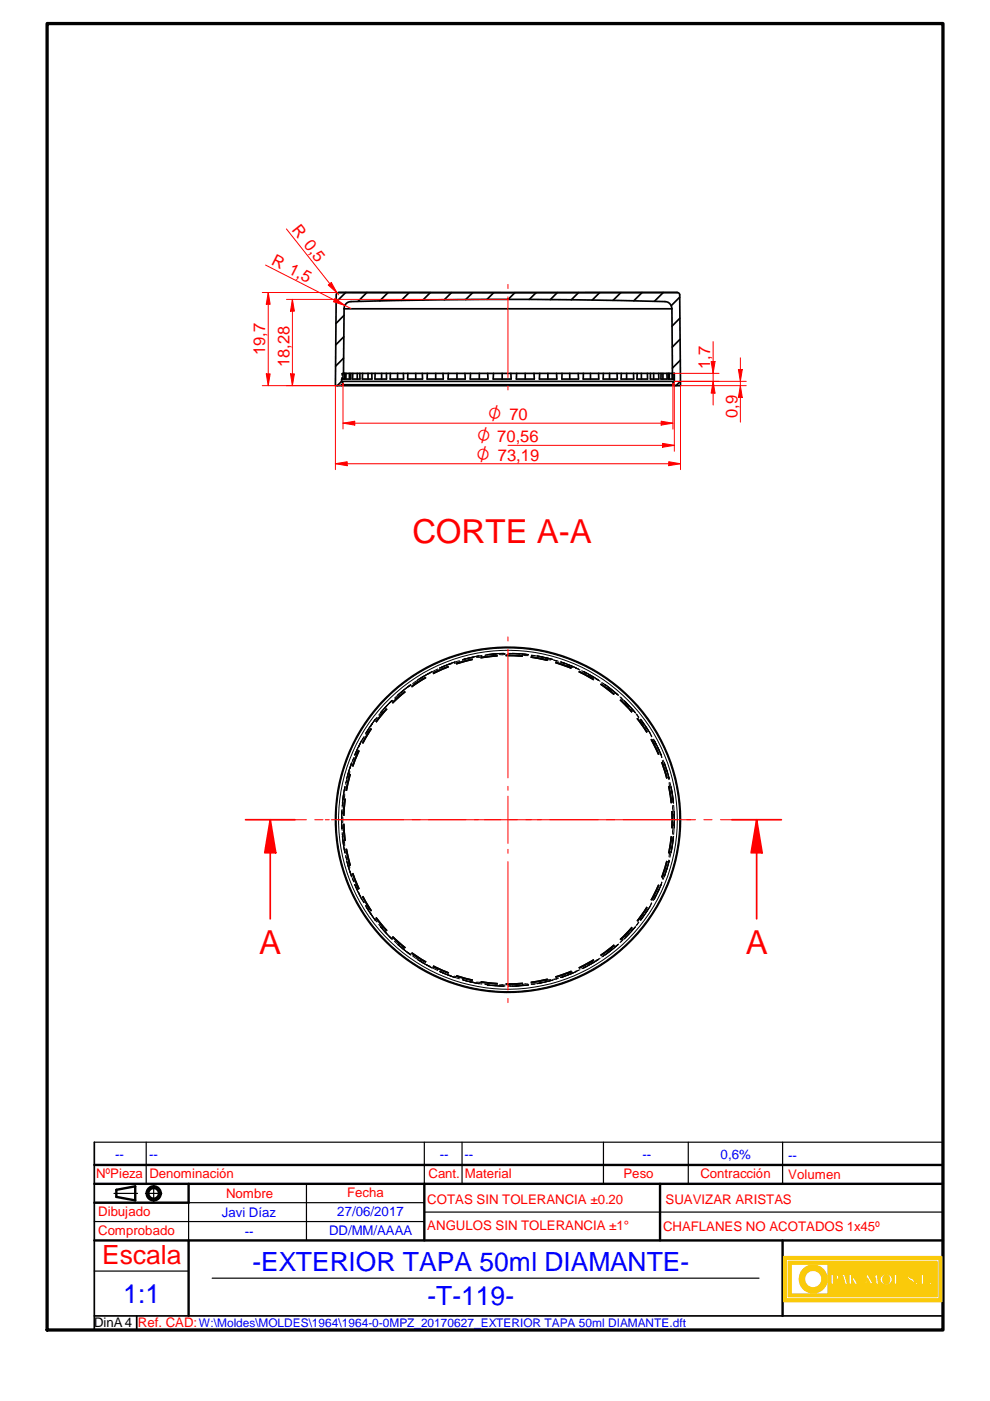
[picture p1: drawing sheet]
<svg xmlns="http://www.w3.org/2000/svg" width="210mm" height="297mm" viewBox="0 0 210 297" stroke-linecap="round" stroke-linejoin="round" font-family="sans-serif">
<path d="M10 5h190v277h-190z" fill="none" stroke="#000" stroke-width=".7"/>
<g fill="none" stroke="#000" stroke-width=".51">
<path d="M20 255h20M20 251h180M20 247h180M24.7 252.3v1.5M28.7 251.5v3M140 251v12M20 263h180M166 263v16"/>
<circle cx="32.6" cy="253" r="1.13"/>
<circle cx="32.6" cy="253" r="1.5"/>
</g>
<path d="M200 242.2v39.8h-180v-39.8M20 279h180M29 279v3" fill="none" stroke="#000" stroke-width=".36"/>
<g fill="none" stroke="#000" stroke-width=".25">
<path d="M20 259h70M24.2 253h5M30.8 253h3.5M31 242.2v8.8M32.6 251.3v3.5M40 255v8M65 251v12M98 242.2v8.8M128 242.2v8.8M146 242.2v8.8M166 242.2v8.8M20 269.5h20"/>
<path d="M45 271h116"/>
</g>
<g fill="#faca0a">
<path d="M166.2 266.4v9.5h33.5v-9.5zM166.8 267h32.4v8.4h-32.4z" fill-rule="evenodd"/>
<path d="M167.3 267.5v7.4h31.4v-7.4zM194.1 272.1a.3 .3 0 0 1 .6 0 .3 .3 0 0 1-.6 0zM195.3 270.2h.6v1.9h.9v.3h-1.5zM197.1 271.9h.5v.3l-.4 .1zM167.8 268h7.9v6.4h-7.9zM176.2 270.2h1.4l.4 .6-.1 .3-.3 .3h-.8v1h-.6zM178.6 270.2h.6l.7 2.2h-.7l-.2-.5h-.6l-.2 .5h-.2zM180 270.2h.7v.9l.7-.9h.4l-.6 .6 .8 1.6h-.7l-.5-1-.1 1h-.7zM182.1 271h.9v.3h-.9zM183.8 270.2h.3l.8 1.4 .8-1.4h.4l.3 2.2h-.7v-1.4l-.8 1.4h-.3l-.6-1.4-.2 1.4h-.4zM186.9 270.6a1.31 1.31 0 0 1 1.8-.4 1.31 1.31 0 0 1 .4 1.8 1.35 1.35 0 0 1-1.7 .4 1.35 1.35 0 0 1-.7-1.6zM189.6 270.2h.6v1.9h1v.3h-1.6zM192.5 270.4a.77 .77 0 0 1 .8-.3 .77 .77 0 0 1 .6 .7h-.3a.4 .4 0 0 0-.3-.5 .4 .4 0 0 0-.5 .4l.2 .1a1.15 1.15 0 0 1 1 1.1 .83 .83 0 0 1-.9 .5 .83 .83 0 0 1-.7-.8h.3a.45 .45 0 0 0 .2 .6 .45 .45 0 0 0 .6-.3l-.4-.4a.86 .86 0 0 1-.7-.7z" fill-rule="evenodd"/>
</g>
<path d="M176.2 270.2h1.2a.66 .66 0 0 1 .6 .7 .66 .66 0 0 1-.9 .5h-.3v1h-.6zM178.6 270.2h.6l.7 2.2h-.7l-.2-.5h-.6l-.2 .5h-.2zM180 270.2h.7v.9l.7-.9h.4l-.6 .6 .8 1.6h-.7l-.5-1-.1 1h-.7zM183.8 270.2h.3l.8 1.4 .8-1.4h.4l.3 2.2h-.7v-1.4l-.8 1.4h-.3l-.6-1.4-.2 1.4h-.4zM187.1 270.3a1.28 1.28 0 0 1 1.9 .2 1.28 1.28 0 0 1-.3 1.8 1.27 1.27 0 0 1-1.8-.2 1.27 1.27 0 0 1 .2-1.8zM193.1 270.1h.1M193.1 270.1l-.5 .2-.2 .5M193.2 270.1l.6 .3 .1 .4h-.3a.4 .4 0 0 0-.3-.5 .4 .4 0 0 0-.5 .4l.4 .2" fill="none" stroke="#faca0a" stroke-width=".36"/>
<circle cx="193.2" cy="270.9" r=".18" fill="#faca0a"/>
<path d="M193.2 270.9a.78 .78 0 0 1 .7 .5 .78 .78 0 0 1-.1 .8" fill="none" stroke="#faca0a" stroke-width=".36"/>
<circle cx="193.8" cy="272.2" r=".18" fill="#faca0a"/>
<path d="M193.8 272.2a.85 .85 0 0 1-.9 .1 .85 .85 0 0 1-.5-.7h.3v.4l.4 .2" fill="none" stroke="#faca0a" stroke-width=".36"/>
<circle cx="193.1" cy="272.2" r=".18" fill="#faca0a"/>
<path d="M193.5 271.9l-.4 .3" fill="none" stroke="#faca0a" stroke-width=".36"/>
<circle cx="193.5" cy="271.9" r=".18" fill="#faca0a"/>
<path d="M192.4 270.8l.3 .5 .7 .4 .1 .2" fill="none" stroke="#faca0a" stroke-width=".36"/>
<path d="M170.3 269.3a2.91 2.91 0 0 1 3.1-.9 2.91 2.91 0 0 1 2 2.6h-1a1.89 1.89 0 0 0-2.9-1.4 1.89 1.89 0 0 0 0 3.2 1.89 1.89 0 0 0 2.9-1.5h1a2.91 2.91 0 0 1-4 2.6 2.91 2.91 0 0 1-1.1-4.6z" fill-rule="evenodd" fill="#faca0a"/>
<path d="M170.6 269a2.91 2.91 0 0 1 3-.5 2.91 2.91 0 0 1 1.8 2.5h-1a1.89 1.89 0 0 0-2.9-1.4 1.89 1.89 0 0 0 0 3.2 1.89 1.89 0 0 0 2.9-1.5h1a2.91 2.91 0 0 1-4.2 2.5 2.91 2.91 0 0 1-.6-4.8z" fill="none" stroke="#faca0a" stroke-width=".36"/>
<path d="M176.8 270.3l.4 .1 .1 .3-.2 .5-.3 .1z" fill-rule="evenodd" fill="#faca0a"/>
<path d="M176.8 270.3a.46 .46 0 0 1 .5 .5 .46 .46 0 0 1-.5 .5z" fill="none" stroke="#faca0a" stroke-width=".36"/>
<path d="M178.7 270.7l.3 1h-.5z" fill="#faca0a"/>
<path d="M178.7 270.7l.3 1h-.5z" fill="none" stroke="#faca0a" stroke-width=".36"/>
<path d="M187.6 270.5a.75 .75 0 0 1 .9 .1 .75 .75 0 0 1 .1 .9v.3a.66 .66 0 0 1-.7 .4 1.07 1.07 0 0 1-.3-1.7z" fill-rule="evenodd" fill="#faca0a"/>
<g fill="none" stroke="#faca0a" stroke-width=".36">
<path d="M166.2 266.4h33.5v9.5h-33.5zM166.8 267h32.4v8.4h-32.4zM167.3 267.5h31.4v7.4h-31.4zM167.8 268h7.9v6.4h-7.9zM182.1 271h.9v.3h-.9zM187.6 270.5a.75 .75 0 0 1 .9 .1 .75 .75 0 0 1 .1 .9 .68 .68 0 0 1-.6 .7 .68 .68 0 0 1-.7-.7v-.6zM189.6 270.2h.6v1.9h1v.3h-1.6zM195.3 270.2h.6v1.9h.9v.3h-1.5z"/>
<circle cx="194.4" cy="272.1" r=".3"/>
<circle cx="197.4" cy="272.1" r=".3"/>
</g>
<path d="M20 242.2h180M40 255h50M90 242.2v8.8M90 257h110" fill="none" stroke="#000" stroke-width=".25"/>
<path d="M24.7 253.8l4 .7M28.7 251.5l-4 .8M40 251v4M90 251v12M40 263v16" fill="none" stroke="#000" stroke-width=".51"/>
<g fill="none" stroke="#000" stroke-width=".21">
<path d="M98.6 139.7l-.5 .3M98.6 139.7l-.5 .2M99 139.7h-.4M99.8 139.4l-.4 .2M100.2 139.7l-3.4 .9M100.2 139.8l-3.4 .9M100.2 139.9l-3.4 .9M100.4 139.3l-.6 .1M100.4 139.4h-.6M101.6 139l-3.4 .8M101.6 139.1l-3.4 .7M102.2 139l-1.2 .2"/>
<path d="M102.3 139.2l-1.2 .2M103.4 138.8l-.5 .2M103.4 138.8l-.5 .1M103.8 138.8h-.4M104.7 138.7h.6M104.7 138.7h-.4M105.2 138.6l-.5 .1M105.5 139l-3.5 .4M105.5 139.1l-3.5 .4M105.5 138.9l-3.5 .4M106.8 138.5l-3.4 .3M107.1 138.7l-1.2 .1"/>
<path d="M107.1 138.6h-1.2M107.3 138.9l3.5 .2M107.3 139l3.5 .2M107.3 138.8l3.5 .2M107.8 138.5l1 .1M108.4 138.5l-.6 .1M108.6 138.5l3.5 .3M109.2 138.6h.4M109.6 138.6h.6M109.6 138.6l.6 .1M110.8 138.7l1.3 .1M110.8 138.9l1.2 .1"/>
<path d="M112.6 139.4l3.5 .7M112.6 139.3l3.5 .6M112.6 139.2l3.5 .6M112.7 138.9l.6 .1h-.6M113.3 139h.3M113.9 139.1l3.4 .7M113.9 139l3.4 .8-3.4-.7M114.1 139.1l.4 .1M114.5 139.2l.5 .1M114.5 139.2l.5 .2M115.7 139.6l1.1 .3M115.7 139.4l1.2 .3"/>
<path d="M117.5 139.9l.6 .2M75.8 158.9l-.5 1.1M76 159l-.5 1.1M76 159.1l-1.3 3.3M76.1 159.2l-1.3 3.2M76.2 159.2l-1.3 3.3M76.3 157.7l-.1 .7M76.5 157.5l-.4 .8M76.9 156.7l-.2 .4M77.2 156.2l-.3 .5M77.3 156.2l-.4 .5M78.2 154.6l-.7 1"/>
<path d="M78.3 154.7l-.6 1M78.6 154.4l-1.8 3.1M78.7 154.5l-1.8 3M78.8 154.6l-1.8 3M78.9 153.5l-.3 .6M79.1 153.3l-.6 .7M79.6 152.6l-.3 .3M79.6 152.5l-2 2.9zM79.9 152.1l-.3 .5M80 152.2l-.4 .4M81.1 150.7l-.8 .9M81.3 150.8l-.8 .9"/>
<path d="M81.9 150.2l-2.2 2.8M82 149.8l-.4 .5M82 149.8l-.4 .4M82 150.3l-2.3 2.7M82.1 150.4l-2.3 2.7M82.2 149.5l-.2 .3M83.1 148.5l-2.4 2.6 2.4-2.5M83.2 148.5l-.7 .7M83.3 148.5l-.5 .4M83.3 149.1l2.7-2.4-2.7 2.4M84.4 147.4l2.7-2.2zM84.6 147.2l-.9 .8"/>
<path d="M84.7 147.3l-.9 .8M85.6 146.4l-.4 .5M85.6 146.4l-.5 .3M85.8 146.6l-2.6 2.3M85.9 146.2l-.3 .2M85.9 146.6l-2.7 2.4M86.5 145.6l-.3 .3M87 145.3l-.5 .4M87.1 145.4l-.6 .3M87.1 145.2l-2.7 2.1M88.6 144.2l-1.1 .7M88.6 144.1l3-1.7-3 1.8"/>
<path d="M88.6 144.4l-.9 .7M89.6 143.6l-.5 .4M89.6 143.6l-.5 .3M89.9 143.4l-.3 .2M90.2 143.5l-3 2M90.3 143.6l-3 1.9M90.3 143.7l-2.9 1.9M90.6 143l-.3 .2M91.1 142.7l-.5 .3M91.2 142.8l-.6 .2M92.9 141.8l-1.2 .6M92.9 142l-1.1 .6"/>
<path d="M94 141.4l-.5 .3M94 141.4l-.5 .2M94.3 141.2l-.3 .2M95.1 141.2l-3.3 1.5M95.1 141.3l-3.2 1.4M95.1 140.9l-.4 .1M95.1 141.4l-3.2 1.5M95.6 140.7l-.5 .2M95.7 140.8l-.6 .1M96.5 140.4l-3.3 1.2M96.5 140.4l-3.3 1.3M97.5 140.1l-1.2 .4"/>
<path d="M97.5 140.3l-1.1 .4M117.5 140l.9 .2M117.8 140.5l3.3 1.2M117.8 140.4l3.4 1.2M117.9 140.3h.1M117.9 140.3l3.3 1.2M118.8 140.3l.4 .2M119 140.4l3.2 1.2M119.2 140.5l.6 .2M119.2 140.5l.6 .3M120.3 141.1l1.2 .4M120.4 140.9l1.1 .5"/>
<path d="M122.1 141.7l.5 .2M122.1 141.6l.5 .3M122.6 141.9l.4 .1M122.8 142.5l3.1 1.6M122.8 142.3l3.1 1.7M122.9 142.3l3.1 1.7M123.4 142.2l.3 .2M123.7 142.4l.5 .3M123.7 142.4l.5 .4M123.8 142.4l3.1 1.8M123.8 142.4l3.1 1.7-3.1-1.7M124.8 143.2l1 .5"/>
<path d="M124.8 143l1.1 .6M126.4 144l.6 .2M126.5 143.9l.5 .3M127 144.2l.3 .2M127.4 145.1l2.8 2.2M127.4 145l2.9 2.2M127.5 144.9l2.8 2.2M127.6 144.7l.4 .2M128.3 145.2l2.8 2.1zM128.4 145.1l2.7 2.2M128.4 145.2l-.5-.3 .5 .5M128.9 145.8l.9 .8"/>
<path d="M129 145.6l.9 .8M130.4 146.9l.5 .3M130.5 146.8l.4 .4M130.9 147.2l.3 .2M131.5 147.7l.3 .3M131.5 148.5l2.5 2.5M131.6 148.4l2.4 2.5M131.7 148.3l2.4 2.6M131.8 148l.4 .4M131.8 148l.4 .5M132.4 148.6l2.3 2.5M132.4 148.5l2.4 2.6"/>
<path d="M132.5 149l.9 .9M132.7 148.9l.8 .9M133.9 150.3l.5 .4M134 150.3l.4 .4M134.4 150.7l.2 .3M134.9 151.3l.2 .3M135.1 152.4l2 2.9M135.1 151.6l.4 .5M135.1 151.6l.3 .5M135.2 152.3l2 2.9M135.3 152.3l2 2.9M135.8 152.7l.7 1"/>
<path d="M135.9 152.5l2 2.9M135.9 152.6l.7 1M136.9 154.2l.4 .4M137 154.1l.3 .5M137.3 154.6l.2 .3M137.8 155.3l.2 .3M137.8 155.4l-2-2.9 2 2.9M138 155.6l.3 .5M138 155.6l.2 .6M138.1 156.8l1.5 3.2M138.2 156.8l1.5 3.1M138.2 156.7l1.6 3.2"/>
<path d="M138.4 156.8l.6 1.1M138.6 156.7l.6 1.1M138.7 156.9l1.5 3.2-1.5-3.2M139.4 158.4l.3 .5M139.5 158.4l.2 .5M139.7 158.9l.2 .4M140 159.7l.2 .3M72.5 173.2v1.2M72.5 175.5v-3.4v3.5M72.5 175.1v.6M72.5 175.6h.1M72.5 175.7l.1 .4"/>
<path d="M72.5 172v.5M72.5 172l.1 .6M72.6 171.6l-.1 .4M72.6 176.5v.4M72.6 177.4l.5 3.4M72.6 176.9l.1 .5M72.6 175l-.1 .7M72.6 170.7v.5M72.6 176.9l.2 .6M72.6 177.3l.6 3.5zM72.7 170.2l-.1 .5M72.7 173.2v1.2"/>
<path d="M72.7 178.1l.2 1.2M72.8 170.1l-.2 .6M72.8 174.7l.2 3.6M72.9 174.7l.3 3.5M72.9 168.3l-.2 1.2M72.9 178.1l.2 1.2M73 174.7l.3 3.5M73 180l.1 .5M73 169.4l-.2 3.5M73.1 179.9v.6M73.1 168.3l-.2 1.2M73.1 167.1l-.1 .5"/>
<path d="M73.1 167.1v.6M73.2 166.8l-.6 3.5M73.2 169.4l-.3 3.5M73.2 166.7l-.1 .4M73.3 169.4l-.3 3.5M73.4 165.9l-.1 .4M73.5 165.3l-.1 .6M73.6 165.3l-.2 .6M74 163.5l-.3 1.2M74.1 164.1l-.8 3.5M74.2 163.6l-.3 1.1M74.2 164.1l-.8 3.5"/>
<path d="M74.3 164.2l-.8 3.4M74.4 162.3l-.1 .6M74.4 162.3l-.2 .6M74.5 162l-.1 .3M74.6 161.8l-1.1 3.3M74.8 161.2l-.1 .4M75 160.6l-.2 .6M75.1 160.6l-.3 .6M75.2 160.1l1.6-3.1-1.6 3.1M140.2 160l.2 .6M140.2 160l.1 .6M140.3 161.6l1.1 3.4"/>
<path d="M140.4 161.6l1.1 3.4M140.5 161.2l.4 1.2M140.5 161.6l1.1 3.4M140.7 161.2l.4 1.1M140.9 161.7l1 3.4zM140.9 161.7l1.1 3.4M141.2 163l.3 .5M141.3 163l.2 .5M141.5 163.5l.1 .4M141.7 164.3l.1 .4M141.8 166.8l.5 3.4M141.8 164.7l.1 .5"/>
<path d="M141.8 164.7l.1 .6M141.9 166.7l.5 3.5M141.9 165.9l.3 1.2M142 166.7l.5 3.5M142.1 165.9l.3 1.2M142.3 166.8l.5 3.5zM142.3 177.4l-.5 3.4M142.4 167.7l.2 .6M142.4 177.4l-.5 3.5M142.5 172v3.5M142.5 167.7l.1 .6M142.5 177.4l-.5 3.5"/>
<path d="M142.6 179.3l-.1 .6M142.6 168.3v.4M142.6 179.3l-.2 .6M142.6 172v3.6M142.6 178.9v.4M142.7 169.1v.4M142.7 170.8l.1 1.2M142.7 172v3.6M142.7 177.5v.6M142.7 178.1v.4M142.7 169.5l.1 .6M142.7 169.5v.6"/>
<path d="M142.7 175.7v1.2M142.8 177.6l-.1 .5M142.8 177.3l-.5 3.5zM142.9 177.3l-.5 3.5M142.9 170.7l.1 1.3M142.9 172.6l.1 1M143 175.7l-.1 1.2M143 172.6v.6M143 172v3.5M143 174.4v.6M143 174l-.1 1M73.1 180.5l.1 .4"/>
<path d="M73.3 181.4l.1 .3M73.3 180l.8 3.5M73.4 181.7l.1 .6M73.4 181.7l.2 .6M73.4 180l.8 3.5M73.5 182.5l1.1 3.4zM73.5 180l.8 3.5M73.6 182.5l1 3.4M73.7 182.9l.3 1.2M73.9 182.9l.3 1.1M74.2 184.7l.2 .6M74.3 184.7l.1 .6"/>
<path d="M74.4 185.3l.1 .4M74.7 186.1l.1 .3M74.7 185.2l1.3 3.3M74.8 185.2l1.3 3.3M74.8 186.4l.2 .6M74.8 186.4l.3 .6M74.9 185.2l1.3 3.2M75.2 187.5l1.6 3.2-1.6-3.2M75.2 187.5l1.6 3.2M75.3 187.6l.5 1.1M75.5 187.5l.4 1.1M76.1 189.3l.2 .5"/>
<path d="M76.1 189.2l.2 .6M76.3 189.8l.2 .4M76.7 190.6l.2 .3M76.8 190.1l1.8 3.1M76.9 190.9l.3 .5M76.9 190.9l.4 .5M76.9 190.1l1.8 3M77 190l1.8 3.1M77.5 192l.7 1M77.6 192.2l2 2.9M77.7 192.2l1.9 2.9M77.7 191.9l.6 1"/>
<path d="M78.5 193.6l.4 .4M78.6 193.5l.3 .5M78.9 194l.2 .4M79.4 194.7l.2 .3M79.6 195l.3 .5M79.6 195l.4 .4M79.7 194.7l2.2 2.7M79.7 194.6l2.3 2.7M79.8 194.5l2.3 2.8M80.3 196l.8 .9M80.5 195.9l.8 .9M80.7 196.5l2.4 2.6"/>
<path d="M81.6 197.4l.4 .5M81.6 197.3l.4 .6M82 197.9h.1M82 197.9l.2 .3M82.5 198.5l.3 .2M82.8 198.7l.4 .4M82.8 198.7l.5 .4M83.2 198.7l2.6 2.4M83.2 198.6l2.7 2.4M83.3 198.6l2.7 2.3M83.7 199.6l.9 .8M83.8 199.5l.9 .8"/>
<path d="M131.8 199.6l-.3 .3M132.1 199.1l-.3 .5M132.2 199.2l-.4 .4M133.4 197.7l-.9 .9M133.5 197.9l-.8 .9M134 196.6l-2.5 2.5M134.1 196.7l-2.5 2.5M134.2 196.7l-2.5 2.6M134.4 196.9l-.4 .5M134.4 196.9l-.5 .4M134.6 196.6l-.2 .3M134.8 196.5l-2.4 2.6z"/>
<path d="M134.8 196.5l-2.4 2.6M135.1 196l-.2 .3M135.4 195.5l-.3 .5M135.5 195.6l-.4 .4M135.9 195.1l2-2.9-2 2.9M136.5 193.9l-.8 1M136.6 194l-.7 1.1M137.2 192.3l-2.1 2.9M137.2 192.4l-2 2.9M137.3 193l-.3 .5M137.3 193l-.4 .5M137.3 192.4l-2 2.9"/>
<path d="M137.5 192.7l-.2 .3M137.8 192.2l-1.9 2.9M138 192l-.2 .3M138.2 191.4l-.2 .6M138.2 191.5l-.2 .5M138.7 190.7l1.6-3.2-1.6 3.2M139 189.7l-.6 1.1M139.1 189.8l-.5 1.1M139.6 187.6l-1.5 3.2M139.7 188.7l-.3 .5M139.7 188.7l-.4 .5M139.7 187.7l-1.5 3.1"/>
<path d="M139.8 187.7l-1.5 3.2M139.9 188.3l-.2 .4M140.3 187l-.3 .9M140.4 187.1l-.2 .5M140.9 185.2l-.4 1.2M141.1 185.3l-.4 1.2M141.4 182.6l-1.1 3.3M141.5 184.1l-.2 .6M141.5 184.1l-.3 .6M141.5 182.6l-1.1 3.4M141.6 182.6l-1.1 3.4M141.6 183.7l-.1 .4"/>
<path d="M141.8 182.9l-.1 .4M141.9 182.4l-.1 .5M141.9 182.5l-1 3.3zM142 182.5l-1.1 3.4M142.2 180.5l-.3 1.2M142.3 180.5l-.2 1.3M84.4 200.3l2.7 2.2M84.4 200.3l2.7 2.1zM85.1 200.9l.5 .3M85.2 200.7l.4 .5M85.6 201.2l.3 .3M86.2 201.7l.3 .3"/>
<path d="M86.5 202l.5 .3M86.5 202l.6 .2M87.3 202.2l3 1.9M87.3 202.1l3 1.9M87.4 202l3 1.9M87.5 202.7l1 .7M87.6 202.5l1 .7M88.6 203.5l3 1.7M88.6 203.5l3.1 1.7M89.1 203.7l.5 .3M89.1 203.6l.5 .4M89.6 204l.3 .2"/>
<path d="M90.3 204.4l.3 .2M90.6 204.6l.5 .3M90.6 204.6l.6 .3M91.7 205.2l1.1 .6M91.8 205.1l1.1 .5M91.8 205l3.3 1.4M91.9 204.9l3.2 1.4M91.9 204.8l3.3 1.4M93.2 206l3.3 1.3M93.3 206l3.2 1.2M93.5 205.9l.5 .4-.6-.3M94 206.3l.3 .1"/>
<path d="M94.7 206.6l.4 .1M95.1 206.7l.5 .2M95.1 206.7l.6 .1M96.2 207.1l1.2 .4M96.3 207l1.2 .3M96.8 207l3.4 1M96.8 206.9l3.4 1M96.9 206.8l3.3 1M98.1 207.7l.5 .2M98.1 207.6l.5 .3M98.2 207.8l3.4 .8M98.6 207.9l.4 .1"/>
<path d="M99.4 208.1l.4 .1M99.8 208.2l.6 .1M99.8 208.2h.6M101 208.4l1.2 .2M101 208.2l1.2 .2M102 208.3l3.5 .4M102 208.2l3.5 .4M102 208.1l3.5 .4M102.8 208.6l.6 .2M102.9 208.7l.5 .1M103.4 208.9l3.5 .2M103.4 208.8l3.5 .3"/>
<path d="M103.4 208.8l.4 .1M104.3 208.9h.4M104.7 208.9l.5 .1M105.3 208.9h-.6M105.9 209l1.2 .1M105.9 208.8l1.2 .1M107.7 209l.7 .1M107.8 209.1h.6M108.6 209.1l3.5-.3zM108.8 209l-.4 .1M109.6 209h-.4M110.1 209h-.5"/>
<path d="M110.2 208.9l-.6 .1M110.8 208.4l-3.5 .2M110.8 208.6l-3.5 .1M110.9 208.6l-3.6 .2M112 208.6l-1.2 .1M112 208.8l-1.2 .1M112.1 208.8l-3.5 .3M112.6 208.6h.7M113.3 208.6l-.6 .1M113.7 208.6h-.4M113.9 208.5l3.4-.7zM114.5 208.4l-.4 .1"/>
<path d="M115 208.3l-.5 .1M115 208.2l-.5 .2M116.1 207.6l-3.5 .6M116.1 207.7l-3.5 .6M116.1 207.8l-3.5 .6M116.8 207.7l-1.2 .3M116.9 207.9l-1.2 .3M117.3 207.8l-3.4 .8M118 207.5l-.5 .2M118 207.5l-.6 .1M118.4 207.4l-.4 .1M119.2 207.2l-.3 .1"/>
<path d="M119.7 207l-.5 .2M119.7 206.9l-.5 .3M121.1 205.9l-3.3 1.2 3.3-1.2M121.2 206l-3.3 1.2M121.2 206.1l-3.3 1.2M121.4 206.1l-1.1 .4M121.5 206.3l-1.1 .4M122.2 206l-3.2 1.2M122.3 206l-3.3 1.3 3.3-1.3M122.6 205.8l-.5 .2M122.6 205.8l-.6 .1M123 205.6l-.4 .2"/>
<path d="M123.7 205.2l-.3 .2M123.8 205.2l3.1-1.8zM124.2 204.9l-.5 .3M124.2 205l-.5 .2M125.8 203.9l-1.1 .6M125.9 203.5l-3.1 1.6M125.9 204l-1.1 .7M125.9 203.6l-3.1 1.7M126 203.6l-3.1 1.7M127 203.4l-.5 .3M127 203.4l-.6 .2M127.3 203.2l-.3 .2"/>
<path d="M128 202.7l-.4 .2M128.4 202.5l2.7-2.2zM128.4 202.3l-.5 .4M128.4 202.4l-.5 .3M129.8 201.1l-1 .7M129.9 201.2l-1 .8M130.2 200.3l-2.8 2.2M130.3 200.4l-2.8 2.2M130.3 200.5l-2.8 2.1M130.9 200.4l-.5 .4M130.9 200.4l-.6 .3M131.1 200.3l-2.7 2.2"/>
<path d="M131.2 200.2l-.3 .2"/>
<circle cx="107.7" cy="173.8" r="35.9"/>
<circle cx="107.7" cy="173.8" r="36.4"/>
</g>
<circle cx="107.7" cy="173.8" r="36.6" fill="none" stroke="#000" stroke-width=".36"/>
<g fill="none" stroke="#f00" stroke-width=".21">
<path d="M107.7 135v.9M107.7 137.7v27.2M57.3 173.8h7.7M66.8 173.8h1.7M69 173.8h.8M70.3 173.8h77.2M107.7 168.8v10M107.7 166.7v.9M149.3 173.8h1.7M152.8 173.8h7.7M107.7 180.1v.8M107.7 182.7v27.2"/>
<path d="M107.7 211.7v.9"/>
</g>
<path d="M62.6 173.8h-5.3v21M155.2 173.8h5.3" fill="none" stroke="#f00" stroke-width=".36"/>
<path d="M57.3 173.8l1.2 7h-2.3z" fill="#f00"/>
<path d="M57.3 173.8l1.2 7h-2.3zM160.5 173.8v21" fill="none" stroke="#f00" stroke-width=".36"/>
<path d="M160.5 173.8l1.1 7h-2.3z" fill="#f00"/>
<path d="M52.1 173.8h5.2M160.5 173.8h5.2M160.5 173.8l1.1 7h-2.3z" fill="none" stroke="#f00" stroke-width=".36"/>
<g fill="none" stroke="#000" stroke-width=".36">
<path d="M71.8 62h71.9M72.9 75.9l-1.7 1.7M72.9 71.4l-1.7 1.7M73 66.9l-1.7 1.7M73 65.5l-.1 13.7M73 65.5h69.5M73.1 79.2v1.2M73.1 79.2v1.2h-.4M73.3 62l-2 2.1M74.1 79.2v1.2M74.4 79.2v1.2h-1v-1.2M75.8 79.2v1.2"/>
<path d="M76.3 79.2v1.2h-1.5v-1.2M77.8 62l-1.9 1.9M78.1 79.2v1.2M78.9 79.2v1.2h-2v-1.2M80.9 79.2v1.2M82 79.2v1.2h-2.5l.1-1.2M82.3 62l-1.8 1.8M84.3 79.2v1.2M85.6 79.2v1.2h-2.8v-1.2M86.8 62l-1.7 1.7M88.2 79.2v1.2M89.6 79.2v1.2h-3.1v-1.2"/>
<path d="M91.3 62l-1.6 1.6M92.4 79.2v1.2M94 79.2v1.2h-3.4v-1.2M95.8 62l-1.6 1.6M96.9 79.2v1.2M98.6 79.2l.1 1.2h-3.7l.1-1.2M100.2 62.1l-1.4 1.4M101.7 79.2v1.2M103.4 79.2l.1 1.2h-3.8l.1-1.2M104.7 62.1l-1.4 1.4M106.5 79.2v1.2M108.4 79.2v1.2h-3.8l.1-1.2"/>
<path d="M109.2 62.1l-1.4 1.4M111.4 79.2v1.2M113.3 79.2v1.2h-3.8l.1-1.2M113.7 62.1l-1.4 1.4M116.2 79.2v1.2M118 79.2l.1 1.2h-3.7l.1-1.2M118.2 62l-1.5 1.5M120.8 79.2v1.2M122.6 79.2l.1 1.2h-3.5v-1.2M122.7 62l-1.5 1.6M125.2 79.2v1.2M127 79.2v1.2h-3.3v-1.2"/>
<path d="M127.2 62l-1.6 1.6M129.3 79.2v1.2M130.9 79.2v1.2h-3l.1-1.2M131.7 62l-1.7 1.7M132.9 79.2v1.2M134.4 79.2v1.2h-2.7l.1-1.2M136 79.2v1.2M136.2 62l-1.8 1.8M137.3 79.2l.1 1.2h-2.3v-1.2M138.6 79.2v1.2M139.7 79.2v1.2h-1.8l.1-1.2M140.6 79.2v1.2"/>
<path d="M140.7 62l-1.9 1.9M141.5 79.2v1.2h-1.3v-1.2M142 79.2v1.2M142.5 65.5l-.3-1a1.37 1.37 0 0 0-1.1-.6 1122.7 1122.7 0 0 0-67 .1l-.8 .5-.3 1M142.5 65.5l.1 14.9h.4v-1.2M142.6 79.2v1.2h-.8v-1.2M143 79.2h-70.3v1.2M143 79.2v1.7M143.7 62l-72.1 .1-.3 .4-.2 19.3h1.3l.3-.5-.2-.4M143.7 62l.3 .2 .2 .3 .1 19.3h-71.9M144.2 63l-1.8 1.8M144.2 67.5l-1.7 1.7"/>
<path d="M144.3 71.9l-1.7 1.7M144.3 76.4l-1.7 1.6M72.4 81.6h70.6M72.5 80.9l-1 .9M72.5 80.9h70.5M72.7 80.4h-.2v.5M143 80.9l-.3 .4 .3 .3M143 81.6l.1 .2M144.3 80.8l-.9 1"/>
</g>
<path d="M72.5 80v.4M72.6 79.5l-.1-.3v.4M72.6 80v.4M72.7 79.2h.1M142.7 79.2v.3M142.7 80v.4" fill="none" stroke="#000" stroke-width=".21"/>
<path d="M107.7 60.3v.9M107.7 62.9v17.2M71.1 98.3l2.5-.4v.8zM107.7 81.8v.9" fill="none" stroke="#f00" stroke-width=".21"/>
<path d="M71.1 98.3l2.5-.4v.8z" fill="#f00"/>
<path d="M141.8 97.9l2.5 .4-2.5 .4z" fill="none" stroke="#f00" stroke-width=".21"/>
<path d="M141.8 97.9l2.5 .4-2.5 .4z" fill="#f00"/>
<path d="M71.1 81.8v17.8M71.1 98.3h73.2M72.7 89.7l2.5-.4v.8zM144.3 81.8v17.8" fill="none" stroke="#f00" stroke-width=".21"/>
<path d="M72.7 89.7l2.5-.4v.8z" fill="#f00"/>
<path d="M140.2 89.3l2.5 .4-2.5 .4z" fill="none" stroke="#f00" stroke-width=".21"/>
<path d="M140.2 89.3l2.5 .4-2.5 .4z" fill="#f00"/>
<path d="M56.5 79.3h.8l-.4 2.5zM72.7 81.3v9.7M72.7 89.7h70M142.7 81.3v9.7" fill="none" stroke="#f00" stroke-width=".21"/>
<path d="M56.5 79.3h.8l-.4 2.5z" fill="#f00"/>
<path d="M56.9 62l.4 2.5h-.8z" fill="none" stroke="#f00" stroke-width=".21"/>
<path d="M56.9 62l.4 2.5h-.8z" fill="#f00"/>
<path d="M55.6 62h15.7M56.9 62v19.8M55.6 81.8h15.5M157 81.8l.4 2.5h-.8z" fill="none" stroke="#f00" stroke-width=".21"/>
<path d="M157 81.8l.4 2.5h-.8z" fill="#f00"/>
<path d="M156.6 78.4h.8l-.4 2.5z" fill="none" stroke="#f00" stroke-width=".21"/>
<path d="M156.6 78.4h.8l-.4 2.5z" fill="#f00"/>
<path d="M150.8 76.7h.9l-.4 2.5zM157 75.9v13.6M143 80.9h15.3M144.3 81.8h14" fill="none" stroke="#f00" stroke-width=".21"/>
<path d="M150.8 76.7h.9l-.4 2.5z" fill="#f00"/>
<path d="M151.3 80.9l.4 2.5h-.9z" fill="none" stroke="#f00" stroke-width=".21"/>
<path d="M151.3 80.9l.4 2.5h-.9z" fill="#f00"/>
<path d="M69.6 60.4l.7-.5 1.2 2.2zM142.8 79.2h9.7M151.3 72.4v13.5M143 80.9h9.5" fill="none" stroke="#f00" stroke-width=".21"/>
<path d="M69.6 60.4l.7-.5 1.2 2.2z" fill="#f00"/>
<path d="M60.7 48.5l11.1 14M71.1 63.2l2 1.5-2.4-.7z" fill="none" stroke="#f00" stroke-width=".21"/>
<path d="M71.1 63.2l2 1.5-2.4-.7z" fill="#f00"/>
<path d="M56.3 56.2l18.2 9.2M61.6 79.3h.8l-.4 2.5z" fill="none" stroke="#f00" stroke-width=".21"/>
<path d="M61.6 79.3h.8l-.4 2.5z" fill="#f00"/>
<path d="M62 63.5l.4 2.5h-.8z" fill="none" stroke="#f00" stroke-width=".21"/>
<path d="M62 63.5l.4 2.5h-.8z" fill="#f00"/>
<path d="M60.8 63.5h46.9M62 63.5v18.3M60.8 81.8h11.6M140.5 94l2.5 .4-2.5 .4z" fill="none" stroke="#f00" stroke-width=".21"/>
<path d="M140.5 94l2.5 .4-2.5 .4z" fill="#f00"/>
<path d="M107.7 94.4h35.3M143 80.9v14.8" fill="none" stroke="#f00" stroke-width=".21"/>
<g font-size="7" fill="#f00">
<text x="87.5" y="115.1">CORTE A-A</text>
<text x="55" y="202.3">A</text>
<text x="158.2" y="202.3">A</text>
</g>
<text font-size="5.6" fill="#f00" x="21.7" y="268.1">Escala</text>
<g font-size="5.6" fill="#00f">
<text x="53.6" y="269.4">-EXTERIOR TAPA 50ml DIAMANTE-</text>
<text x="26.1" y="276.2">1:1</text>
<text x="90.7" y="276.7">-T-119-</text>
</g>
<g font-size="3.9" fill="#f00">
<text x="103.5" y="89.1">O 70</text>
<text x="101.2" y="93.8">O 70,56</text>
<text x="101.1" y="97.7">O 73,19</text>
</g>
<g font-size="3.5" fill="#f00">
<text x="61.8" y="48.9" transform="rotate(52 61.8 48.9)">R 0,5</text>
<text x="57.4" y="56" transform="rotate(27 57.4 56)">R 1,5</text>
<text x="56.3" y="75.3" transform="rotate(-90 56.3 75.3)">19,7</text>
<text x="61.4" y="77.8" transform="rotate(-90 61.4 77.8)">18,28</text>
<text x="150.6" y="78.2" transform="rotate(-90 150.6 78.2)">1,7</text>
<text x="156.4" y="88.6" transform="rotate(-90 156.4 88.6)">0,9</text>
</g>
<g font-size="2.8" fill="#00f">
<text x="24.4" y="245.7">--</text>
<text x="31.6" y="245.7">--</text>
<text x="93.3" y="245.7">--</text>
<text x="98.6" y="245.7">--</text>
<text x="136.3" y="245.7">--</text>
<text x="152.8" y="245.7">0,6%</text>
<text x="167.2" y="245.9">--</text>
<text x="47" y="258">Javi Díaz</text>
<text x="71.5" y="257.9">27/06/2017</text>
<text x="51.9" y="262">--</text>
<text x="69.8" y="261.9">DD/MM/AAAA</text>
</g>
<g font-size="2.8" fill="#f00">
<text x="20.4" y="249.7">NºPieza</text>
<text x="31.7" y="249.7">Denominación</text>
<text x="90.9" y="249.7">Cant.</text>
<text x="98.6" y="249.7">Material</text>
<text x="132.2" y="249.7">Peso</text>
<text x="148.5" y="249.7">Contracción</text>
<text x="167.2" y="249.9">Volumen</text>
<text x="20.8" y="257.9">Dibujado</text>
<text x="47.9" y="254">Nombre</text>
<text x="73.6" y="253.8">Fecha</text>
<text x="90.6" y="255.2">COTAS SIN TOLERANCIA ±0.20</text>
<text x="141.2" y="255.3">SUAVIZAR ARISTAS</text>
<text x="20.8" y="261.9">Comprobado</text>
<text x="90.6" y="260.8">ANGULOS SIN TOLERANCIA ±1°</text>
<text x="140.6" y="261">CHAFLANES NO ACOTADOS 1x45º</text>
<text x="29.2" y="281.4">Ref. CAD:W:\Moldes\MOLDES\1964\1964-0-0MPZ_20170627_EXTERIOR TAPA 50ml DIAMANTE.dft</text>
</g>
<text font-size="2.8" x="20" y="281.4">DinA4</text>
</svg>
